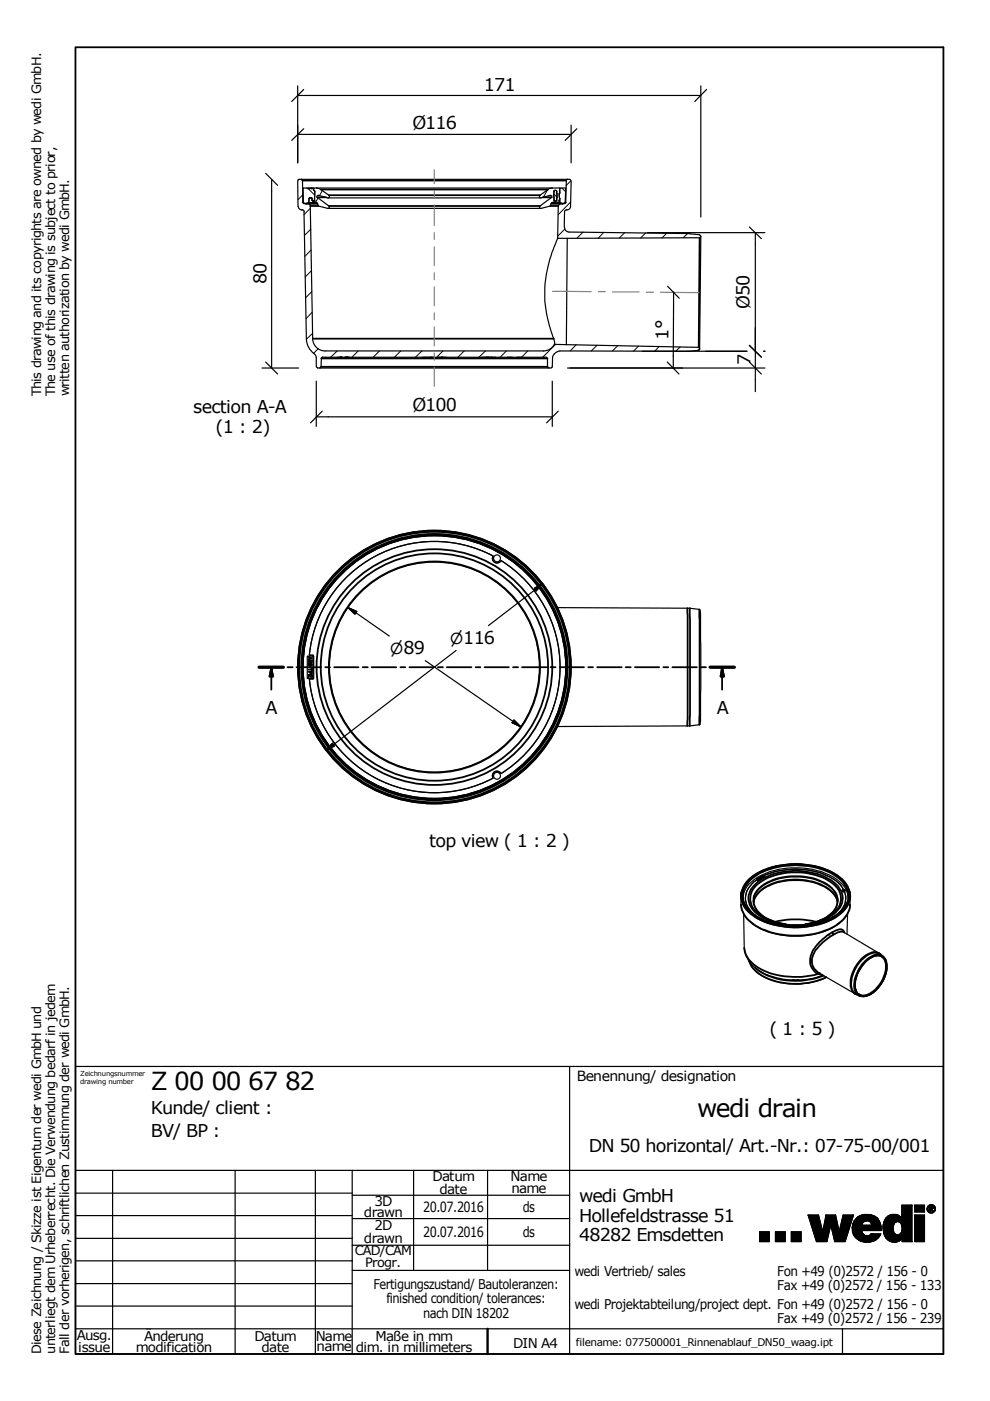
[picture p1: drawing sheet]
<svg xmlns="http://www.w3.org/2000/svg" width="210mm" height="297mm" viewBox="0 0 210 297" stroke-linecap="round" stroke-linejoin="round" font-family="sans-serif">
<!-- layer: Sichtbar schmal (ISO) -->
<g fill="none" stroke="#000" stroke-width=".38">
<path d="M64.1 38.3h56M64.2 42.9h.1M65 43.2h2.3M65.3 43.1h1.9M65.8 43.7h1.7M66.2 43h.9M66.6 42.9h.3M67.2 41.8h2M68 40.2h48.2M69.7 43.7h44.8M69.7 41.4h44.8M115.1 41.8h1.9"/>
<path d="M116.6 43.7h1.8M116.9 43.2h2.3M117 43.1h1.9M117.1 43h.9M117.3 42.9h.3M119.8 42.9h.2M148.3 50.4l-.2 23.2M66.3 71.8h51.1M68.1 77.8h48M68.1 76h48M145.7 129v24.9M146.2 129v24.9"/>
<path d="M148.3 129.2v24.5M157.1 191.8a5.9 5.9 0 0 0 3.1 4.5 18.2 18.2 0 0 0 17 0 6.7 6.7 0 0 0 3-4v-.5M157.2 189a5.1 5.1 0 0 0 2.6 5.2 17.4 17.4 0 0 0 12.2 2.1 10.1 10.1 0 0 0 7.8-4.5l.2-.6a3.3 3.3 0 0 0 .1-2.2M157.5 190a6.1 6.1 0 0 1 3.5-4.8 17.4 17.4 0 0 1 16 .4 5.6 5.6 0 0 1 2.9 4.4M158.7 186.7a14.5 14.5 0 0 1 12-3.3 13.1 13.1 0 0 1 8.1 3.5 4.2 4.2 0 0 1-.4 6.3 15.3 15.3 0 0 1-12.2 3 11.9 11.9 0 0 1-7.8-3.7 4.2 4.2 0 0 1 .3-5.8zM158.8 186.4a15.9 15.9 0 0 1 13.2-2.9 11.3 11.3 0 0 1 7.4 3.9 4.3 4.3 0 0 1-1.4 6.3 16.6 16.6 0 0 1-14.4 2.1 9.5 9.5 0 0 1-5.9-4.1 4.3 4.3 0 0 1 1.1-5.3zM159.8 191.1a6.2 6.2 0 0 1 4.4-3.9 13.1 13.1 0 0 1 11.9 1.6l.9 .9 .6 1.4M159.8 187.8a11.5 11.5 0 0 1 8.5-3.2 12.4 12.4 0 0 1 9.4 3.3 3.9 3.9 0 0 1-.8 5.8 14.9 14.9 0 0 1-16 .3 3.9 3.9 0 0 1-1.1-6.2zM164.3 195.4a18.9 18.9 0 0 1 8.7 0M166.5 195.9a10.1 10.1 0 0 1-6.9-3.5 4 4 0 0 1 2.1-5.7 14.7 14.7 0 0 1 14 0 4 4 0 0 1 2.1 5.7 9.6 9.6 0 0 1-6.9 3.5M166.6 195.9a8.6 8.6 0 0 1-6.5-3.4 3.4 3.4 0 0 1 1.4-4.6 13.4 13.4 0 0 1 12.6-1 5.3 5.3 0 0 1 3.5 3.6 4.2 4.2 0 0 1-2.5 4l-1.9 .9-2.4 .5M176.8 198.1a11.2 11.2 0 0 0-4.4 4.3 2.99 2.99 0 0 0 1.3 3.9"/>
<path d="M178.8 197.6a2.7 2.7 0 0 0-2 .5l-.3-.4M179 197.7a1.02 1.02 0 0 0-1.6-.5 10.8 10.8 0 0 0-5.4 5.2 3.1 3.1 0 0 0 1.5 4.1 16.6 16.6 0 0 1-13.2-1.7 5.4 5.4 0 0 1-2.5-3.8M158.9 203.8a6.8 6.8 0 0 0 4.9 4 15.6 15.6 0 0 0 11.4-.6M160.1 205.2a14.4 14.4 0 0 0 13 2.2l1.5-.5M168.1 207.8h1.1M173.8 206.4l-.3 .1 .8 .2M183.6 203.8a3.5 3.5 0 0 1 3.2-1.1 2.58 2.58 0 0 1 1.2 2.9 7.2 7.2 0 0 1-4.2 5.5 1.91 1.91 0 0 1-2.5-2.1 7 7 0 0 1 2.3-5.2zM183.8 203.6a2.95 2.95 0 0 1 3.2-.9 2.77 2.77 0 0 1 1 3.2 7.1 7.1 0 0 1-4.5 5.3 1.91 1.91 0 0 1-2.3-2 7.5 7.5 0 0 1 2.6-5.6zM186.4 202.1a2.86 2.86 0 0 0-3.3 .8 7.4 7.4 0 0 0-2.6 6.6 1.78 1.78 0 0 0 .9 1.2M186.7 202.3a2.61 2.61 0 0 0-3.2 .5 7.1 7.1 0 0 0-2.8 7 1.46 1.46 0 0 0 1 1.1M186.9 202.8a3.2 3.2 0 0 1 .6 4.1 5.7 5.7 0 0 1-4.7 4.2l-.6-.3M187.2 202.7a2.63 2.63 0 0 0-3.1 .5 7.2 7.2 0 0 0-2.8 6.9l.4 .6 .5 .5"/>
<circle cx="92.1" cy="141.4" r="28"/>
<circle cx="92.1" cy="141.4" r="27.9"/>
<circle cx="92.1" cy="141.4" r="25"/>
<circle cx="92.1" cy="141.4" r="28.2"/>
<circle cx="92.1" cy="141.4" r="24.1"/>
<circle cx="92.1" cy="141.4" r="22.4"/>
<circle cx="92.1" cy="141.4" r="28.7"/>
<circle cx="92.1" cy="141.4" r="28.9"/>
</g>
<g fill="none" stroke="#000" stroke-width=".25">
<path d="M63.9 38h56.4M65.2 39.9h1.2M65.5 39.9v.1M65.6 39.9v.1M65.7 39.9l-.3 .1M66 39.9h.2M66 39.9h.1M66 39.9v.1M66.1 39.9v.1M66.2 39.9h.1M67.1 39.9h50M65.3 43.2h2"/>
<path d="M65.3 43.1h1.9M65.9 43h1.2M69.5 44.2h45.1M69.5 42h45.1M116.9 43.2h2M116.9 43.1h2M117 43h1.2M118.2 50.5a26 26 0 0 0-.7 21.8v.7M120.3 50.5l-.2 22.6M148.6 50.2l-.3 23.7M67.8 78h48.5M71.6 75.7h.5"/>
<path d="M72.1 75.7h.4M72.1 75.7h.1M72.2 75.7h.1M72.3 75.7h.1M73.1 75.7h.5M73.2 75.7h.1M73.3 75.7h.1M73.5 75.7h.1M73.6 75.7h.1M73.6 75.7h.5M89.6 75.7h2.4M91.3 75.7h.1"/>
<path d="M92.9 75.7h.8M93.6 75.7h.1M93.7 75.7h.1M93.7 75.7h.9M102.1 75.7h1.1M103.1 75.7h.1M103.4 75.7h1.7M103.4 75.7h.1M104.1 75.7h.1M107.6 75.7h1M109.6 75.7h1M104.5 117.9a.98 .98 0 0 0 .4 1.3 .98 .98 0 0 0 1.3-.3"/>
<path d="M104.6 117.9a26.6 26.6 0 0 0-38.9 21h.7l.1 .2v4.7l-.1 .1h-.7a26.6 26.6 0 0 0 38.8 21.1M106.3 118.9a26.6 26.6 0 0 1 0 45.1M118.2 128.8l28 .2 2.1 .2 .2 .1v.7l.1 6.8-.1 16.1-.1 .8-2.2 .2-28 .1M106.2 164a.98 .98 0 0 0-1.3-.4 .98 .98 0 0 0-.4 1.3M157.1 190v1.8a6.6 6.6 0 0 0 3.9 5 17.6 17.6 0 0 0 16.9-.9 5.4 5.4 0 0 0 2.3-4.1l.1-1.8M157.5 190a5.8 5.8 0 0 0 3.7 4.7 17.3 17.3 0 0 0 15.7-.5l.7-.5a4.8 4.8 0 0 0 2.3-3.7M157.7 193.8l.1 7.2a7.1 7.1 0 0 0 5 5.7l3 .9 2.3 .2M158.2 187a12.5 12.5 0 0 1 8.4-3.7 16.9 16.9 0 0 1 11.1 2.4 5 5 0 0 1 2.1 6.2 10.4 10.4 0 0 1-7.8 4.5 17.4 17.4 0 0 1-12.2-2.1 4.8 4.8 0 0 1-2.4-5.8zM159.7 193.7a4.2 4.2 0 0 1 .2-6.8l.6-.4 .2 .2 1.4-.8-.2-.2a16.3 16.3 0 0 1 14.8 .7l1.5 1.2 .7 1h-.2l-.1 .4 .5 .1a4 4 0 0 1-1.4 4.6M159.8 191.4a5 5 0 0 1 3.5-3.6 13.5 13.5 0 0 1 12.6 1l.8 .8a2.9 2.9 0 0 1 .8 1.8M166.5 195.9l1.1 .2 3.3-.2M166.6 195.9a8.4 8.4 0 0 1-6.3-3.3 3.3 3.3 0 0 1 .9-4.3 13.2 13.2 0 0 1 15 0 3.3 3.3 0 0 1 .6 4.8 9.1 9.1 0 0 1-6 2.8"/>
<path d="M178.8 197.6l7.6 4.5a3 3 0 0 1 1.6 3.8 6.7 6.7 0 0 1-4.9 5.4l-.9-.1-.8-.5-7.7-4.4M179.7 193.8l-.1 4.3M158.8 203.8a7.4 7.4 0 0 0 5.3 4.2 16 16 0 0 0 11.2-.8M173.7 206.3h.1M174.5 206.7a13.6 13.6 0 0 1-5.3 1.1M186.9 202.8a2.83 2.83 0 0 0-3.2 1 7 7 0 0 0-2.3 5.9l.4 .8 .4 .3"/>
<circle cx="92.1" cy="141.4" r="29"/>
<circle cx="92.1" cy="141.4" r="22.3"/>
</g>
<!-- layer: _Sichtbarkanten -->
<g fill="none" stroke="#000" stroke-width=".25">
<path d="M63.4 38l-.3 .5 .1 5.3M63.4 38h.4l.3 .2M64.1 38.3l.1 4.6M117.1 39.9l-.9 .2M117.1 39.9h1.6v1M120.1 38.3l-.1 4.6-.3 .3M120.7 38l.3 .2M120.8 38h-.5l-.2 .2M121 38.2v5.6a.75 .75 0 0 1-.9 .7M63.2 43.8a.73 .73 0 0 0 .8 .7M63.9 44.5a.45 .45 0 0 1 .6 .4M64.3 42.9l.2 .3"/>
<path d="M64.3 42.9l.5 .4 .5-.2M64.5 43.2h1l.3 .4M64.5 44.9l.5 27M65.3 43.1h-.1M65.7 42h.3M65.8 41.9l-.3 .2M65.8 43.7l.5 28.1a2.64 2.64 0 0 0 2.6 2.6M65.9 41.9l.3 .2M66.2 42.1v.3M66.2 42.4l.2 .3M66.2 43h-.7v-.9v.9l-.2 .1M66.4 42.6h.1"/>
<path d="M66.5 40.3v-.4l-.1 .1-2.1-.1v3.1M66.5 40.3l.2 .3M66.6 42.9a.73 .73 0 0 1 .8 .6M66.6 42.9l-.4 .1M66.7 42.4l-.2 .3M66.7 40.6v1.8M67.2 41.8l2.5 1.9M67.4 41.4l2.1 .6M67.5 41.5l-.3 .1 .1 .3M67.5 43.5v.2l2 .5M68 40.1l-.6-.2h-.9v.4M68 40.2l1.7 1.2"/>
<path d="M69.7 43.7l.1 .3-.3 .2M69.7 41.4l.1 .4-.3 .1M114.5 41.4l-.1 .4 .3 .1M116.2 40.2l-1.7 1.2M116.7 43.5v.2l-2 .5M116.7 41.4l-2 .6M116.8 41.5l.2 .1-.1 .3M117 41.8l-2.5 1.9-.1 .3 .3 .2M117.5 40.6v1.8M117.5 42.4l.2 .3M117.6 42.9a.73 .73 0 0 0-.9 .6M117.6 42.9l.4 .1"/>
<path d="M117.6 40.4l-.2 .2M117.7 42.6h.1M117.7 40.4h.1M117.8 40.4l.2 .2M118 40.6v.3v-.3M118 40.9v.1M118 43h.7v-.9v.9l.2 .1M118 41v.1M118 42v.1M118 42.4l-.2 .3M118 41.9v.1M118 42.1v.3"/>
<path d="M118.1 41.1v.8M118.4 43.7l-.2 6.8 30.1-.1 .2-.2M118.6 41.1v.8M118.6 41.9v.1M118.6 42l.1 .1M118.7 40.9l-.1 .2M118.7 40.9v-1h1.3l-.2 3.1M118.9 43.1h.2M119.2 43.1l.1 .2 .1-.1M119.7 43.2h-1l-.3 .4M119.7 48.2l.3 .7 .7 .3M119.8 42.9l-.3 .2"/>
<path d="M120.1 44.5l-.4 .4-.1 3.3M120.6 49.2l25.7 .3M146.3 49.6l2 .2M148.3 49.8l.2 .3M148.6 50v.2M65 71.8a4 4 0 0 0 1.6 3.2M66.6 75l.5 .8v2M67.1 77.7l.2 .3M67.3 78h.5M68.1 76v1.7l-.3 .3M68.4 75.7l-.3 .3M68.4 75.7h.5"/>
<path d="M115.7 75.7h-46.7M115.8 75.7l.2 .3M116.1 76v1.8M116.1 77.7l.3 .3M116.3 78h.5M117.5 73a2.64 2.64 0 0 1-2.3 1.4h-46.2M117.5 73l30.6 .6M117.6 75l-.4 .5-.1 2.2-.2 .3M118 74.6l-.5 .4M118.7 74.4l-.7 .3M148.1 73.6l.2 .3-.2 .4-2.3 .2-27.1-.1M104.5 117.9a.98 .98 0 0 0 .4 1.3 .98 .98 0 0 0 1.3-.3"/>
<path d="M104.6 117.9a26.6 26.6 0 0 0-38.9 21h.7l.1 .2v4.7l-.1 .1h-.7a26.6 26.6 0 0 0 38.8 21.1M106.3 118.9a26.6 26.6 0 0 1 0 45.1M65.2 139.1h1.2v4.7h-1.2zM65.4 139.2l.8 .3v.1l-.8 .2 .2-.1v-.3zM65.4 139.9h.8v.5l-.7 .1zM65.7 139.4l.4 .2-.4 .1zM65.4 140.8l.2-.2a.23 .23 0 0 0-.1 .3 .23 .23 0 0 0 .2 .2 .24 .24 0 0 1 .1-.4 .24 .24 0 0 1 .3 .1 .24 .24 0 0 1-.1 .3v-.3l-.2 .1a.23 .23 0 0 1-.1 .3 .23 .23 0 0 1-.3-.2zM65.4 141.9h.7l.1-.2v.6l-.1-.3h-.7zM65.4 142.4h.8v.4a.24 .24 0 0 1-.3 .1 .24 .24 0 0 1-.2-.2v-.2zM65.4 143.1h.8v.5l-.1-.4h-.3v.4v-.4h-.3l-.1 .4zM65.5 140.1h.2v.3l-.2-.1zM65.7 141.4l.3 .1-.2 .1z"/>
<path d="M65.8 140.1h.3l-.1 .3zM65.8 142.5h.3l-.1 .4-.2-.1zM106.2 164a.98 .98 0 0 0-1.3-.4 .98 .98 0 0 0-.4 1.3M157.5 190.5a5.2 5.2 0 0 1 3-4.4 17.2 17.2 0 0 1 16.4 0 5.3 5.3 0 0 1 2.9 4.4M160.4 186.4l1.3-.7 .4 .2-1.4 .7zM160.5 186.4l.4 .1zM160.5 186.4v.1M160.7 186.4l-.2 .1M160.7 186.4h.1M160.7 186.6l1.4-.7-.2-.2a16.3 16.3 0 0 1 14.8 .7l1.5 1.2 .7 1h-.2l-.1 .4 .5 .1a4 4 0 0 1-1.4 4.6M160.7 186.6l-.2-.1a4.2 4.2 0 0 0-.8 7.2M160.8 186.4v.1"/>
<path d="M160.8 186.4l.1 .1M160.8 186.5h-.1M160.8 186.2l.3 .2h-.3zM160.8 186.4h.1M160.8 186.2l.1 .1M160.9 186.5l-.2 .1M160.9 186.4h.1zM160.9 186.4v.1M160.9 186.5h.1M161 186.2h.3l-.2 .2zM161 186.2h.1M161 186.4v.1"/>
<path d="M161 186.4h.1M161 186.2l.2 .1M161 186.4h-.1M161.1 186.4l-.2 .1M161.1 186.4h.1M161.2 186l.3 .1zM161.3 186.1h.1M161.3 186.1h.2M161.3 186.2l-.2 .2M161.3 186h.1M161.4 186.1h.1M161.4 186h.1"/>
<path d="M161.4 186h-.1M161.4 186.2h.1M161.4 185.9l.4 .1zM161.4 185.9v.1M161.5 185.9h.1M161.5 185.9h.1zM161.5 186h.1M161.5 186.2h.1M161.5 186h.2M161.5 186h.2zM161.6 185.9h.3M161.6 186h.1"/>
<path d="M161.7 186h.1M161.7 185.9v.1M161.7 185.8h.1M161.7 185.9h.2M161.7 185.8l-.1 .1h.3M161.7 185.7l.2 .2M161.7 185.9h.2zM161.8 186h-.3M161.8 185.8h.1M161.8 186h.1M162.1 185.9l-.4-.2-1.3 .7M178.7 188.8l.2-.2 .4 .2a.29 .29 0 0 1-.3 .2 .29 .29 0 0 1-.3-.2z"/>
<path d="M178.7 188.8l.1-.1 .5 .1"/>
<circle cx="105.4" cy="118.4" r=".73"/>
<circle cx="92.1" cy="141.4" r="27.8"/>
<circle cx="105.4" cy="164.5" r=".73"/>
</g>
<!-- layer: Sichtbar schmal (ISO) -->
<circle cx="175.6" cy="198.2" r=".19" fill="#000"/>
<!-- layer: Schraffur (ISO) -->
<g fill="#000" stroke="#000" stroke-width=".21">
<path d="M171.3 257.6h2.2l.9 3.5zM175.1 257.6l1 2.2zM175.1 257.6h2.1l-1.1 2.2zM177.2 257.6l.7 3.5-1.8-1.3zM180.7 260l2.1-.2zM180.8 259.6l2 .2-2.1 .2zM180.8 259.6l2 .2zM180.8 259.4l2 .4-2-.2zM180.8 259.4l2 .4zM181 259.1l1.8 .6-2-.3zM178.8 257.6h2.2l-3.1 3.5zM181 259.1l1.8 .6z"/>
<path d="M181.1 258.8l1.7 .8-1.8-.5zM181.1 258.8l1.7 .6v.2zM181.1 258.8l.2-.2 1.5 .8zM181.3 258.6l1.6 .7-.1 .1zM181.5 258.4l1.4 .9-1.6-.7zM181.7 258.2l1.2 1.1-1.4-.9zM181.7 258.2l1.3 1-.1 .1zM181.7 258.2l.2-.2 1.1 1.2zM181.9 258l1.2 1.1-.1 .1zM181.9 258l.2-.1 1 1.2zM182.1 257.9l.3-.2 .7 1.4zM182.4 257.7l.9 1.3-.2 .1z"/>
<path d="M182.4 257.7l.3-.1 .6 1.4zM182.7 257.6l.7 1.3-.1 .1zM182.7 257.6l.2-.1 .5 1.4zM182.8 259.8v1.1zM180.7 260.2l2.1-.4zM182.9 257.5l.6 1.4h-.1zM182.9 259.8h.2l-.3 1.1zM183.3 257.5h.2v1.4zM182.9 257.5h.4l.2 1.4zM183.5 257.5h.3l-.1 1.4zM183.5 257.5l.2 1.4h-.2zM183.8 257.5h.3l-.3 1.3z"/>
<path d="M183.8 257.5v1.3l-.1 .1zM184.1 257.5l-.1 1.4-.2-.1zM184.1 257.5h.3l-.4 1.4zM184.4 257.5l-.3 1.4h-.1zM184.4 257.5h.3l-.6 1.4zM184.7 257.5l-.4 1.4h-.2zM184.7 257.5l.3 .2-.7 1.2zM182.8 260.9l1.5-1.1h.4zM184.8 259.6v.2zM184.8 259.8l2.1 1.1zM185 257.7h.2l-.9 1.2zM185.2 257.7l-.7 1.4-.2-.2z"/>
<path d="M185.2 257.7l.3 .2-1 1.2zM185.5 257.9l-.9 1.2h-.1zM185.5 257.9h.1l-1 1.2zM185.6 257.9l.1 .1-1.1 1.1zM184.6 259.1l1.1-1.1 .2 .1zM184.6 259.1l1.3-1 .1 .1zM184.6 259.1l1.4-.9-1.3 1.1zM184.7 259.3l1.4-1zM184.7 259.3l1.4-1 .1 .1zM184.7 259.3l1.5-.9-1.5 1zM184.7 259.4l1.5-1 .1 .3zM184.7 259.4l1.6-.7 .2 .2z"/>
<path d="M184.7 259.4l1.8-.5-1.7 .7zM184.8 259.6l1.7-.7 .1 .3zM184.8 259.6l1.8-.4zM184.8 259.6l1.8-.4 .1 .2zM184.8 259.6l1.9-.2-1.9 .4zM184.8 259.8l1.9-.4zM184.8 259.8l1.9-.4 .1 .4zM184.8 259.8h2zM184.8 259.8h2v.2zM187.3 259.6l2.1 .4v.2zM187.3 259.3l2.1 .7-2.1-.4zM187.3 259.3l2.2 .4-.1 .3z"/>
<path d="M187.4 259.1l2.1 .6-2.2-.4zM187.5 258.9l2 .8-2.1-.6zM187.5 258.9l2 .7v.1zM187.5 258.7l2 .9-2-.7zM187.6 258.6l1.9 1-2-.9zM187.6 258.6l1.9 .9zM187.7 258.4l1.8 1.1-1.9-.9zM187.8 258.2l1.7 1.3-1.8-1.1zM187.8 258.2l1.8 1.2-.1 .1zM188 258.1l1.6 1.3-1.8-1.2zM188.1 258l1.5 1.4-1.6-1.3zM188.1 258l.1-.1 1.4 1.5z"/>
<path d="M188.2 257.9l1.4 1.5zM188.2 257.9l.2-.2 1.3 1.6zM188.4 257.7h.2l1.1 1.6zM188.6 257.7l1.1 1.5v.1zM188.6 257.7l.1-.1 1 1.6zM188.7 257.6l.2-.1 .8 1.7zM188.9 257.5h.2l.6 1.7zM189.1 257.5l.8 1.6-.2 .1zM189.1 257.5h.2l.6 1.6zM189.3 257.5h.2l.4 1.6zM189.5 257.5l.4 1.6zM189.5 257.5h.2l.2 1.6z"/>
<path d="M189.7 257.5h.2v1.6zM189.9 257.5l.2 1.6h-.2zM189.9 257.5h.2v1.6zM190.1 257.5h.1l-.1 1.6zM190.2 257.5v1.5l-.1 .1zM190.2 257.5l.2 .1-.2 1.4zM190.4 257.6l.2 .1-.4 1.3zM190.6 257.7l-.3 1.3h-.1zM190.6 257.7l.2 .1-.5 1.2zM190.8 257.8l-.4 1.2h-.1zM190.8 257.8l.1 .1-.5 1.1zM191.1 258.2l-.2 1-.1-.1z"/>
<path d="M190.9 257.9l.1 .1-.6 1zM191 258l-.4 1.1-.2-.1zM191 258l.1 .2-.5 .9zM191.2 258.2l-.1 1.3zM191.1 258.2l-.5 .9zM191.1 258.2l-.3 .9zM191.1 258.2l-.2 1zM191.2 258.2l-.3 1.1zM191.2 258.2l-.2 1.2zM191.2 258.2l-.1 1.4zM191.2 258.2v1.5zM193.4 255.5l-2.2 4.2v-1.5z"/>
<path d="M193.4 255.5l-2.2 4.5v-.3zM193.4 255.5v7.8l-2.2-3.3zM191.2 255.5h2.2l-2.2 2.7zM193.9 255.5l2.1 1.5h-2.1zM193.9 255.5h2.1v1.5zM193.9 257.6h2.1v5.7zM196.6 256l.1 .1h-.1zM196.6 256.1h.1zM196.6 256.2l.1-.1zM196.5 256.3l.2-.1zM196.5 256.3l.2-.1v.1zM196.5 256.3h.2z"/>
<path d="M196.6 256.4l.1-.1zM196.6 256.4h.1zM196.6 256.5l.1-.1zM196.6 256.5h.1zM196.6 256.5h.2zM196.6 256.7l.2-.2zM196.6 256.7l.2-.1zM196.8 256.6l-.1 .1zM196.7 256.7h.1zM196.8 256.7l-.1 .1zM196.7 255.9l.1 .1zM196.7 256h.1z"/>
<path d="M196.6 256h.2zM196.6 256.5h.2l-.2 .2zM196.7 256.8l.1-.1zM196.8 256.7v.1zM196.8 255.7v.1h-.1zM196.7 255.8l.1 .1zM196.7 255.9h.1zM196.8 256.8h.1zM196.9 256.8l-.1 .1zM196.8 256.9l.1-.1zM196.9 256.8l-.1 .2zM196.8 255.6l.1 .2z"/>
<path d="M196.8 255.7v.1zM196.8 257l.2-.1v.1zM197 256.9v.1zM196.8 255.6l.2 .1zM197 256.9v.2zM197 255.6v.1zM196.9 255.6l.1 .1zM197.1 257l-.1 .1zM197.1 257v.1zM197 255.5l.1 .1zM197.1 256.3l.2-.1zM197.1 256.2h.2l-.2 .1z"/>
<path d="M197.1 256.2h.2zM197.1 256.1h.2l-.2 .1zM197.1 256.1h.2zM197.1 256l.2 .1zM197.1 256h.2v.1zM197.1 256h.2zM197.1 256l.2-.1zM197.1 255.9h.2zM197.2 255.8l.1 .1h-.2zM197.1 256.3l.2 .1-.2 .1zM197.1 256.3l.2 .1zM197.1 256.5h.2l-.2 .2z"/>
<path d="M197.1 256.5h.2zM197.1 256.5l.2-.1zM197.2 257v.2zM197 255.5l.2 .1zM197.2 255.8l.1 .1zM197.1 256.7l.1 .1zM197.2 256.8h.1zM197.2 257l.1 .2h-.1zM197.2 257l.1 .2zM197.1 255.5l.1-.1v.2zM197.1 255.5l.1 .1zM197.2 255.8h.2l-.1 .1z"/>
<path d="M197.3 257l.1 .2zM197.3 257h.1v.2zM197.2 255.4l.1 .2zM197.3 256.3l.1 .1zM197.3 256.2v.2zM197.3 256.3v.1zM197.1 256.3l.2-.1v.2zM197.1 256.2l.2-.1zM197.1 256.7l.2-.2zM197.1 256.7l.2-.1zM197.1 256.7l.2-.1v.2zM197.1 256.7l.2 .1z"/>
<path d="M197.3 255.4l.1 .2zM197.4 256.3v.1zM197.4 255.8l.1 .1h-.2zM197.4 255.8l.1 .1zM197.4 257v.2zM197.4 255.4h.1l-.1 .2zM197.4 255.4v.2zM197.5 256.3l-.1 .1zM197.5 257v.2h-.1zM197.5 257v.2zM197.5 255.4v.2zM197.5 255.4l-.1 .2z"/>
<path d="M197.5 255.8v.1zM197.5 257l.1 .2zM197.5 256.2l-.1 .2zM197.6 257l.1 .2zM197.5 255.4l.1 .2zM197.5 255.4l.1 .2h-.1zM197.6 255.8v.2zM197.6 256.2v.1zM197.5 256.2l.1 .1zM197.5 256.2l.1 .1-.2 .1zM197.4 256.4l.2-.1zM197.5 256.4l.1-.1z"/>
<path d="M197.6 256.3l-.1 .2zM197.5 256.5l.1-.1zM197.5 256.5h.2zM197.7 257l.1 .1-.1 .1zM197.7 257l.1 .1zM197.6 255.4h.1v.2zM197.6 255.4l.1 .2zM197.7 255.8l-.1 .2zM197.6 256.2l.1 .1zM197.5 256.5h.2l-.1 .1zM197.7 256.5l-.1 .2zM197.7 256.5l.1 .2h-.2z"/>
<path d="M197.7 256.8l.1-.1zM197.7 257l.2 .1zM197.7 255.4v.2zM197.6 256l.1-.2zM197.7 255.8v.2zM197.7 256.1v.2zM197.7 256.2v.1zM197.8 257l.1 .1zM197.9 256.9v.1zM197.8 255.5v.1zM197.8 255.8l-.1 .2zM197.7 256l.1-.1z"/>
<path d="M197.8 255.9l-.1 .1zM197.7 256.1l.1 .2zM197.6 256.7h.2zM197.7 256.7h.1zM197.8 256.7l-.1 .1zM197.8 256.7v.1zM197.9 256.8l.1 .2zM197.9 255.5v.1zM197.9 255.5l-.1 .1zM197.7 256h.2zM197.7 256l.2 .1zM197.7 256.1h.2z"/>
<path d="M197.7 256.1l.2 .1zM197.9 256.7l-.1 .1zM197.9 256.8l.2 .1zM197.9 255.6h.2l-.2 .1zM197.9 255.6v.1zM198 256.8h.1zM198.1 255.7l-.1 .1zM198 255.8l.1-.1zM198.1 255.6l-.1 .2zM197.9 255.7l.2-.1zM198.1 256.8h.1zM198.1 256.7l.1 .1z"/>
<path d="M198.1 256.7h.1zM198.1 255.8v.1zM198 255.8h.1zM198.1 256.6l.1 .1zM198.1 256.6h.2zM198.1 256.1l.1-.1 .1 .1zM198.1 256h.1zM198.1 256l.1-.1zM198.2 255.8l-.1 .2zM198.1 255.9l.1-.1zM198.2 256.5h.1v.1zM198.2 256.5h.1z"/>
<path d="M198.2 256.5l.1-.1zM198.2 256.3l.1 .1-.1 .1zM198.2 256.3l.1 .1zM198.2 256.3h.1zM198.2 256.3l.1-.1v.1zM198.2 256.2h.1zM198.2 256.2l.1-.1zM198.2 256.1h.1zM198.1 256.1h.2zM161 261.2h2.1v2.1zM161 261.2l2.1 2.1h-2.1zM164.4 261.2h2.1v2.1z"/>
<path d="M164.4 261.2l2.1 2.1h-2.1zM167.8 261.2h2.1v2.1zM167.8 261.2l2.1 2.1h-2.1zM171.3 257.6l3.1 3.5-1.3 2.2zM174.4 261.1l.9 2.2h-2.2zM174.4 261.1l.9 2.2zM174.4 261.1l1.7-1.3-.8 3.5zM175.1 257.6l1 2.2-1.7 1.3zM176.1 259.8l1.8 1.3-.9 2.2zM177.9 261.1l-.9 2.2zM177.9 261.1l1.3 2.2h-2.2zM181 257.6l-1.8 5.7-1.3-2.2z"/>
<path d="M180.7 260l2.1-.2-2.1 .4zM180.7 260.8l2.1 .1-2.1 .2zM180.7 260.5l2.1 .4-2.1-.1zM180.8 261.4l2-.5v.2zM180.7 261.1l2.1-.2-2 .5zM180.8 261.4l2-.3-1.9 .6zM181 261.9l1.8-.8v.3zM180.9 261.7l1.9-.6-1.8 .8zM181.2 262.2l1.7-.8zM181 261.9l1.8-.5-1.6 .8zM181.4 262.4l1.5-1v.1zM181.2 262.2l1.7-.8-1.5 1z"/>
<path d="M181.5 262.6l1.5-1zM181.4 262.4l1.5-.9-1.4 1.1zM181.8 262.7l1.3-1zM181.5 262.6l1.5-1-1.2 1.1zM183.1 261.7l-1 1.2zM181.8 262.7l1.3-1-1 1.2zM183.1 261.7l-.8 1.4zM183.1 261.7l-.8 1.4-.2-.2zM183.2 261.8l.1 .1-.7 1.3zM183.2 261.8l-.6 1.4-.3-.1zM182.8 260.9l2-1.1zM183.7 259.8h.6l-1.5 1.1z"/>
<path d="M183.1 259.8h.6l-.9 1.1zM180.7 260.2l2.1-.4v1.1zM180.7 260.2l2.1 .7-2.1-.4zM183.3 261.9l-.5 1.4zM183.3 261.9l-.5 1.4-.2-.1zM183.4 261.9l.1 .1-.4 1.3zM183.4 261.9l-.3 1.4h-.3zM183.5 262h.1l-.2 1.4zM183.5 262l-.1 1.4-.3-.1zM183.6 262h.2l-.1 1.4zM183.6 262l.1 1.4h-.3zM183.8 262h.2v1.4z"/>
<path d="M183.8 262l.2 1.4h-.3zM184 262h.1l.2 1.4zM184 262l.3 1.4h-.3zM184.2 261.9h.1l.3 1.4zM184.1 262l.1-.1 .4 1.4zM184.1 262l.5 1.3-.3 .1zM184.7 261.6l1.2 1.1zM184.7 261.6l1.4 1-.2 .1zM184.7 261.6l1.6 .8-.2 .2zM184.7 261.6l1.8 .5-.1 .1zM184.7 261.6l1.9 .4-.1 .1zM184.7 261.6h2.1l-.2 .3z"/>
<path d="M184.3 261.9h.2l.3 1.4zM184.3 261.9l.5 1.4h-.2zM184.5 261.9l.6 1.3-.3 .1zM184.5 261.8l.9 1.3zM184.5 261.9l.9 1.2-.3 .1zM184.7 261.7l1 1.2-1.2-1.1zM184.5 261.8l1.2 1.1-.3 .2zM184.7 261.7l1.2 1-.2 .2zM184.7 261.6l1.7 .6-.1 .2zM184.7 261.6l1.9 .3v.1zM184.8 259.8l2 .2zM184.8 259.8l2 .2v.3z"/>
<path d="M184.8 259.8l2 .5zM184.8 259.8l2 .5 .1 .6zM182.8 260.9l2-1.1 2.1 1.1zM187.2 260l2.2 .4h-2.2zM187.2 260l2.2 .2v.2zM187.3 259.6l2.1 .6-2.2-.2zM187.3 260.8l2.1-.4v.3zM187.2 260.4h2.2l-2.1 .4zM187.3 261.2l2.1-.5v.2zM187.3 260.8l2.1-.1-2.1 .5zM187.4 261.5l2-.6 .1 .2zM187.3 261.2l2.1-.3-2 .6z"/>
<path d="M187.4 261.5l2.1-.4-2 .6zM187.5 261.9l2-.8v.1zM187.5 261.7l2-.6-2 .8zM187.5 261.9l2-.7-1.9 .9zM187.7 262.2l1.8-1v.2zM187.6 262.1l1.9-.9-1.8 1zM187.8 262.4l2.1-.7zM187.8 262.4l1.9-.8zM187.8 262.4l1.7-1 .1 .1zM187.7 262.2l1.8-.8-1.7 1zM187.8 262.4l2.1-.7-2 .9zM188.2 262.9l1.7-1.2-1.6 1.2z"/>
<path d="M189.9 261.7l-1.1 1.6-.1-.1zM189.9 261.7l-.5 1.7-.2-.1zM187.8 262.4l1.9-.9zM187.9 262.6l2-.9zM189.9 261.7l.2 .1-.4 1.6zM187.9 262.6l2-.9-1.9 1zM188 262.7l1.9-1-1.7 1.2zM188.3 262.9l1.6-1.2-1.4 1.4zM188.5 263.1l1.4-1.4-1.2 1.5zM189.9 261.7l-.9 1.6h-.2zM189.9 261.7l-.7 1.6h-.2zM189.9 261.7l-.4 1.7h-.1z"/>
<path d="M189.9 261.7l-.2 1.7h-.2zM190.1 261.8h.1l-.1 1.5zM190.1 261.8l-.2 1.6h-.2zM190.1 261.8v1.5l-.2 .1zM190.2 261.8h.1l.2 1.4zM190.2 261.8l.1 1.5h-.2zM190.2 261.8l.3 1.4-.2 .1zM190.3 261.8l.4 1.3-.2 .1zM190.3 261.8l.5 1.2-.1 .1zM190.6 261.8l.1-.1 .6 .9zM190.3 261.8h.1l.4 1.2zM190.9 261.5l.4 1.1z"/>
<path d="M190.4 261.8l.6 1.1-.2 .1zM191.1 261.1l2.3 2.2zM191.1 261.2l.2 1.4zM190.4 261.8l.7 .9zM190.4 261.8l.7 .9-.1 .2zM191.3 260.4l2.1 2.9-2.1-2.6zM191.1 261.4l.2 1.2zM191 261.5l.3 1.1zM190.9 261.6l.4 1zM190.8 261.7l.1-.1 .4 1zM190.8 261.7l.5 .9zM190.6 261.8l.7 .8-.2 .1z"/>
<path d="M191.2 260l2.2 3.3zM191.3 260.2l2.1 3.1-2.1-2.9zM191.3 260.7l2.1 2.6-2.2-2.4zM191.2 260.9l2.2 2.4-2.3-2.2zM191.1 261.2l2.3 2.1-2.1-.7zM191.3 262.6l2.1 .7h-2.1zM193.9 257.6l2.1 5.7h-2.1z"/>
</g>
<!-- layer: Schnittlinie (ISO) -->
<g fill="none" stroke="#000" stroke-width=".38">
<path d="M54.9 141.5h5.2M57.5 141.5l.3 1.9h-.7zM57.5 141.5v4.7M61 141.5h1M62.9 141.5h5.2M69 141.5h1M70.9 141.5h5.1M76.9 141.5h1.1M78.8 141.5h5.2M84.9 141.5h1M86.8 141.5h5.1M92.8 141.5h1.1"/>
<path d="M94.7 141.5h5.2M100.8 141.5h1.1M102.7 141.5h5.2M108.8 141.5h1.1M110.7 141.5h5.2M116.7 141.5h1.1M118.7 141.5h5.1M124.7 141.5h1M126.6 141.5h5.2M132.7 141.5h1M134.6 141.5h5.2M140.7 141.5h1"/>
<path d="M142.6 141.5h5.2M148.6 141.5h1.1M150.6 141.5h5.1M153.1 141.5l.4 1.9h-.7zM153.1 141.5v4.7"/>
</g>
<path d="M54.9 141.5h5.2M150.6 141.5h5.1" fill="none" stroke="#000" stroke-width=".7"/>
<path d="M57.5 141.5l.3 1.9zM57.5 141.5l.3 1.9h-.7zM153.1 141.5l.4 1.9zM153.1 141.5l.4 1.9h-.7z" fill="#000" stroke="#000" stroke-width=".38"/>
<!-- layer: Rahmen (ISO) -->
<path d="M16 10h184v277.1h-184z" fill="none" stroke="#000" stroke-width=".38"/>
<!-- layer: Schraffur (ISO) -->
<g fill="none" stroke="#000" stroke-width=".21">
<path d="M65.3 40l1.4 1.4M119.1 39.9l.8 .7M121 38.3l-1 1.1M64.2 41.3l-1 1M65.8 44.2l-1.3 1.3M65.9 48.6l-1.3 1.3M66 53l-1.4 1.3M66 57.4l-1.3 1.3M67.4 42l-.5 1M68.3 40.4l-.5 1.1M116.1 40.2l-.9 1.6M117.5 41.1l.6 .7"/>
<path d="M118.7 42.1l-.5 .9M119.8 48.6l-1.6 1.5M121 42.8l-2.6 2.7M123.6 49.2l-1.3 1.3M128 49.3l-1.2 1.2M132.5 49.3l-1.2 1.2M136.9 49.4l-1.1 1.1M141.4 49.5l-1.1 1M145.8 49.5l-1 .9M66.1 61.8l-1.3 1.4M66.2 66.2l-1.3 1.3M66.3 70.7l-1.3 1.2"/>
<path d="M67.5 73.9l-1 1M68.1 77.8l-.2 .2M71.5 74.4l-1.4 1.3M75.9 74.4l-1.3 1.3M80.5 74.4l-1.4 1.3M85 74.4l-1.4 1.3M89.5 74.4l-1.4 1.3M93.9 74.4l-1.3 1.3M98.4 74.4l-1.3 1.3M102.9 74.4l-1.4 1.3M107.4 74.4l-1.4 1.3M111.9 74.4l-1.3 1.3"/>
<path d="M117.8 73l-2.7 2.7M122.2 73.1l-1.3 1.3M126.6 73.2l-1.3 1.2M131 73.3l-1.1 1.1M135.4 73.4l-1.1 1.1M139.8 73.5l-1 1M144.2 73.6l-.9 .9M148.3 73.9l-.3 .4"/>
</g>
<!-- layer: Titel (ISO) -->
<path d="M103.4 281.7v5.4" fill="none" stroke="#000" stroke-width=".51"/>
<!-- layer: Ebene 1 -->
<g fill="none" stroke="#000" stroke-width=".21">
<path d="M176.1 259.8h.1M176.1 259.8l.9 3.5h2.2l1.8-5.7h-2.2l-.9 3.5M176.1 259.8l-.8 3.5h-2.2l-1.8-5.7h2.2l.9 3.5M181.7 258.2a3.2 3.2 0 0 1 3.5-.4 3.2 3.2 0 0 1 1.7 3.1h-4.1a1.1 1.1 0 0 0 .7 1.1 1.1 1.1 0 0 0 1.2-.4h2.1a3.2 3.2 0 0 1-3.4 1.8 3.2 3.2 0 0 1-2.7-2.6 3 3 0 0 1 1-2.6zM183 259.2l.8-.4a.97 .97 0 0 1 1 1h-2zM187.8 258.2a2.19 2.19 0 0 1 3.4 0v-2.7h2.2v7.8h-2.1v-.7a2.26 2.26 0 0 1-2.5 .6 2.26 2.26 0 0 1-1.5-2 3.6 3.6 0 0 1 .5-3zM189.9 259.1a.89 .89 0 0 1 1.3 .9 1.45 1.45 0 0 1-.9 1.8 1.26 1.26 0 0 1-.9-1.8zM193.9 257.6h2.1v5.7h-2.1zM193.9 255.5h2.1v1.5h-2.1zM197.1 255.8a.53 .53 0 0 1 .8 .3l-.3 .2 .3 .5-.5-.4h-.1l-.1 .4zM197.3 255.9l.4 .2-.3 .2zM161 261.2h2.1v2.1h-2.1z"/>
<path d="M164.4 261.2h2.1v2.1h-2.1zM167.8 261.2h2.1v2.1h-2.1zM174.4 261.1h.1M174.4 261.1l.7-3.5h2.1l.7 3.5M177.9 261.1h.1M191.3 262.6h.1"/>
<circle cx="197.5" cy="256.3" r=".88"/>
<circle cx="197.5" cy="256.3" r=".76"/>
</g>
<!-- layer: AM_BOR -->
<g fill="none" stroke="#000" stroke-width=".25">
<path d="M16 226.1h184v61h-184zM120.8 226.1v61M16 257.7h58.7M16 253h58.7M16 248.1h184M23.9 248.1v39M49.8 248.1v39M66.9 248.1v39M74.7 258.4h46.1M74.7 253.4h46.1M74.7 248.1v39M87.7 248.1v21.3"/>
<path d="M103.4 248.1v21.3M16 276.9h58.7M16 272.1h58.7M16 267.3h58.7M16 262.6h58.7M74.7 269.4h46.1M74.7 264h46.1M16 281.7h184M178.6 281.7v5.4"/>
</g>
<g fill="none" stroke="#000" stroke-width=".25">
<path d="M63.1 18.2v16.3M64.4 19l-2.6 2.5M148.6 18.2v27.8M149.8 19l-2.5 2.5M56.3 36.8l2.6 2.5M57.6 38v40M63.1 28.5h58M63.1 20.2h85.5M64.4 27.3l-2.6 2.5M121.1 26.5v8M122.3 27.3l-2.5 2.5M137.2 49.3h25"/>
<path d="M158.9 48.1l2.5 2.5M160.1 49.3v25.2M55.6 78h7.7M56.3 76.8l2.6 2.5M120.3 78h41.9M136.1 74.5h22.3M141.5 76.8l2.5 2.5M141.5 60.7l2.5 2.5M142.8 62l-.1 16M158.9 73.2l2.5 2.5M158.9 76.8l2.5 2.5M158.9 73.3l2.5 2.4"/>
<path d="M160.1 69.5v13.5M161.9 74.5h.3M67.1 88.4h50M67.1 80.8v9.6M68.3 87.2l-2.5 2.4M117.1 80.8v9.6M118.4 87.2l-2.5 2.4M73.8 128.8l1.8 .9-.4 .5zM73.8 128.8l8.7 6.1M96.7 137.9l-27.6 21.2M113.3 124.7l1.8-1-1.4 1.6zM115.1 123.7l-11.5 8.9"/>
<path d="M70.5 157.6l.4 .6-1.8 .9zM90.2 140.1l20.2 14M109 152.6l1.4 1.5-1.8-.9z"/>
</g>
<!-- layer: Mittellinie (ISO) -->
<g fill="none" stroke="#808080" stroke-width=".25">
<path d="M92.1 36v2.9M92.1 40.4v1.5M92.1 43.4v4.4M92.1 49.3v1.5M92.1 52.3v4M92.1 57.8v1.5M92.1 60.8v4M92.1 66.3v1.5M92.1 69.3v4M92.1 74.9v1.5M92.1 77.8v4.1M117.2 61.8h8.1"/>
<path d="M126.9 61.8h1.4M129.9 61.9h5.6M137 62h1.6M140 62h8.2"/>
</g>
<path d="M73.8 128.8l1.8 .9zM73.8 128.8l1.8 .9-.4 .5zM115.1 123.7l-1.4 1.6zM113.3 124.7l1.8-1-1.4 1.6zM70.5 157.6l-1.4 1.5zM70.5 157.6l.4 .6-1.8 .9zM108.6 153.2l1.8 .9zM109 152.6l1.4 1.5-1.8-.9z" fill="#000" stroke="#000" stroke-width=".25"/>
<g font-size="5.3">
<text x="32" y="231.1">Z 00</text>
<text x="44.8" y="231.1">00</text>
<text x="52.6" y="231.1">67</text>
<text x="60.5" y="231.1">82</text>
<text x="147.8" y="236.9">wedi drain</text>
</g>
<g font-size="3.7">
<text x="102.6" y="19.2">171</text>
<text x="87.4" y="27.3">Ø116</text>
<text x="56.5" y="60.2" transform="rotate(-90 56.5 60.2)">80</text>
<text x="158.9" y="65.5" transform="rotate(-90 158.9 65.5)">Ø50</text>
<text x="141.7" y="72" transform="rotate(-90 141.7 72)">1°</text>
<text x="159.1" y="77.3" transform="rotate(-90 159.1 77.3)">7</text>
<text x="41" y="87.6">section A-A</text>
<text x="87.4" y="87.2">Ø100</text>
<text x="45.7" y="91.8">(1 : 2)</text>
<text x="98.2" y="136.4">116</text>
<text x="85.5" y="138.7">89</text>
<text x="56.3" y="151.4">A</text>
<text x="152" y="151.4">A</text>
<text x="91" y="179.5">top view ( 1 : 2 )</text>
<text x="163.1" y="219.4">( 1 : 5 )</text>
<text x="32" y="236.1">Kunde/ client :</text>
<text x="32" y="241.2">BV/ BP :</text>
<text x="124.8" y="244.2">DN 50 horizontal/ Art.-Nr.: 07-75-00/001</text>
<text x="122.8" y="254.9">wedi GmbH</text>
<text x="122.8" y="259">Hollefeldstrasse 51</text>
<text x="122.8" y="263.2">48282 Emsdetten</text>
</g>
<g font-size="3.2">
<text x="95.4" y="136.4">⌀</text>
<text x="82.7" y="138.7">⌀</text>
</g>
<g font-size="3">
<text x="122.3" y="229.2">Benennung/ designation</text>
<text x="89.7" y="256.9">20.07.2016</text>
<text x="110.9" y="256.9">ds</text>
<text x="89.7" y="262.2">20.07.2016</text>
<text x="110.9" y="262.2">ds</text>
</g>
<g font-size="2.9">
<text x="91.7" y="250.4">Datum</text>
<text x="108.3" y="250.4">Name</text>
<text x="79.4" y="255.6">3D</text>
<text x="93.2" y="253.1">date</text>
<text x="108.5" y="252.8">name</text>
<text x="77.2" y="258.1">drawn</text>
<text x="77.2" y="263.6">drawn</text>
<text x="79.4" y="260.7">2D</text>
<text x="79.2" y="273.3">Fertigungszustand/ Bautoleranzen:</text>
<text x="121.8" y="270.6">wedi Vertrieb/ sales</text>
<text x="164.8" y="270.5">Fon +49 (0)2572 / 156 - 0</text>
<text x="164.8" y="273.5">Fax +49 (0)2572 / 156 - 133</text>
<text x="81.9" y="276.3">finished condition/ tolerances:</text>
<text x="89.7" y="279.5">nach DIN 18202</text>
<text x="121.8" y="277.5">wedi Projektabteilung/project dept. Fon +49 (0)2572 / 156 - 0</text>
<text x="164.8" y="280.5">Fax +49 (0)2572 / 156 - 239</text>
<text x="16.3" y="284">Ausg.</text>
<text x="16.6" y="286.7">issue</text>
<text x="28.8" y="286.7">modification</text>
<text x="30.5" y="284.3">Änderung</text>
<text x="54" y="284.3">Datum</text>
<text x="55.4" y="286.7">date</text>
<text x="67" y="284.3">Name</text>
<text x="67.1" y="286.4">name</text>
<text x="75.4" y="286.7">dim. in millimeters</text>
<text x="79.6" y="284.3">Maße in mm</text>
<text x="108.8" y="285.7">DIN A4</text>
</g>
<g font-size="2.7">
<text x="8.7" y="84.1" transform="rotate(-90 8.7 84.1)">This drawing and its copyrights are owned by wedi GmbH.</text>
<text x="11.7" y="84.1" transform="rotate(-90 11.7 84.1)">The use of this drawing is subject to prior,</text>
<text x="14.7" y="84.1" transform="rotate(-90 14.7 84.1)">written authorization by wedi GmbH.</text>
<text x="75.2" y="266.1">CAD/CAM</text>
<text x="77.4" y="268.7">Progr.</text>
<text x="8.7" y="287.1" transform="rotate(-90 8.7 287.1)">Diese Zeichnung / Skizze ist Eigentum der wedi GmbH und</text>
<text x="11.7" y="287.1" transform="rotate(-90 11.7 287.1)">unterliegt dem Urheberrecht. Die Verwendung bedarf in jedem</text>
<text x="14.7" y="287.1" transform="rotate(-90 14.7 287.1)">Fall der vorherigen, schriftlichen Zustimmung der wedi GmbH.</text>
</g>
<text font-size="2.2" x="122.1" y="285.4">filename: 077500001_Rinnenablauf_DN50_waag.ipt</text>
<g font-size="1.5">
<text x="17" y="228.2">Zeichnungsnummer</text>
<text x="17" y="229.9">drawing number</text>
</g>
</svg>
